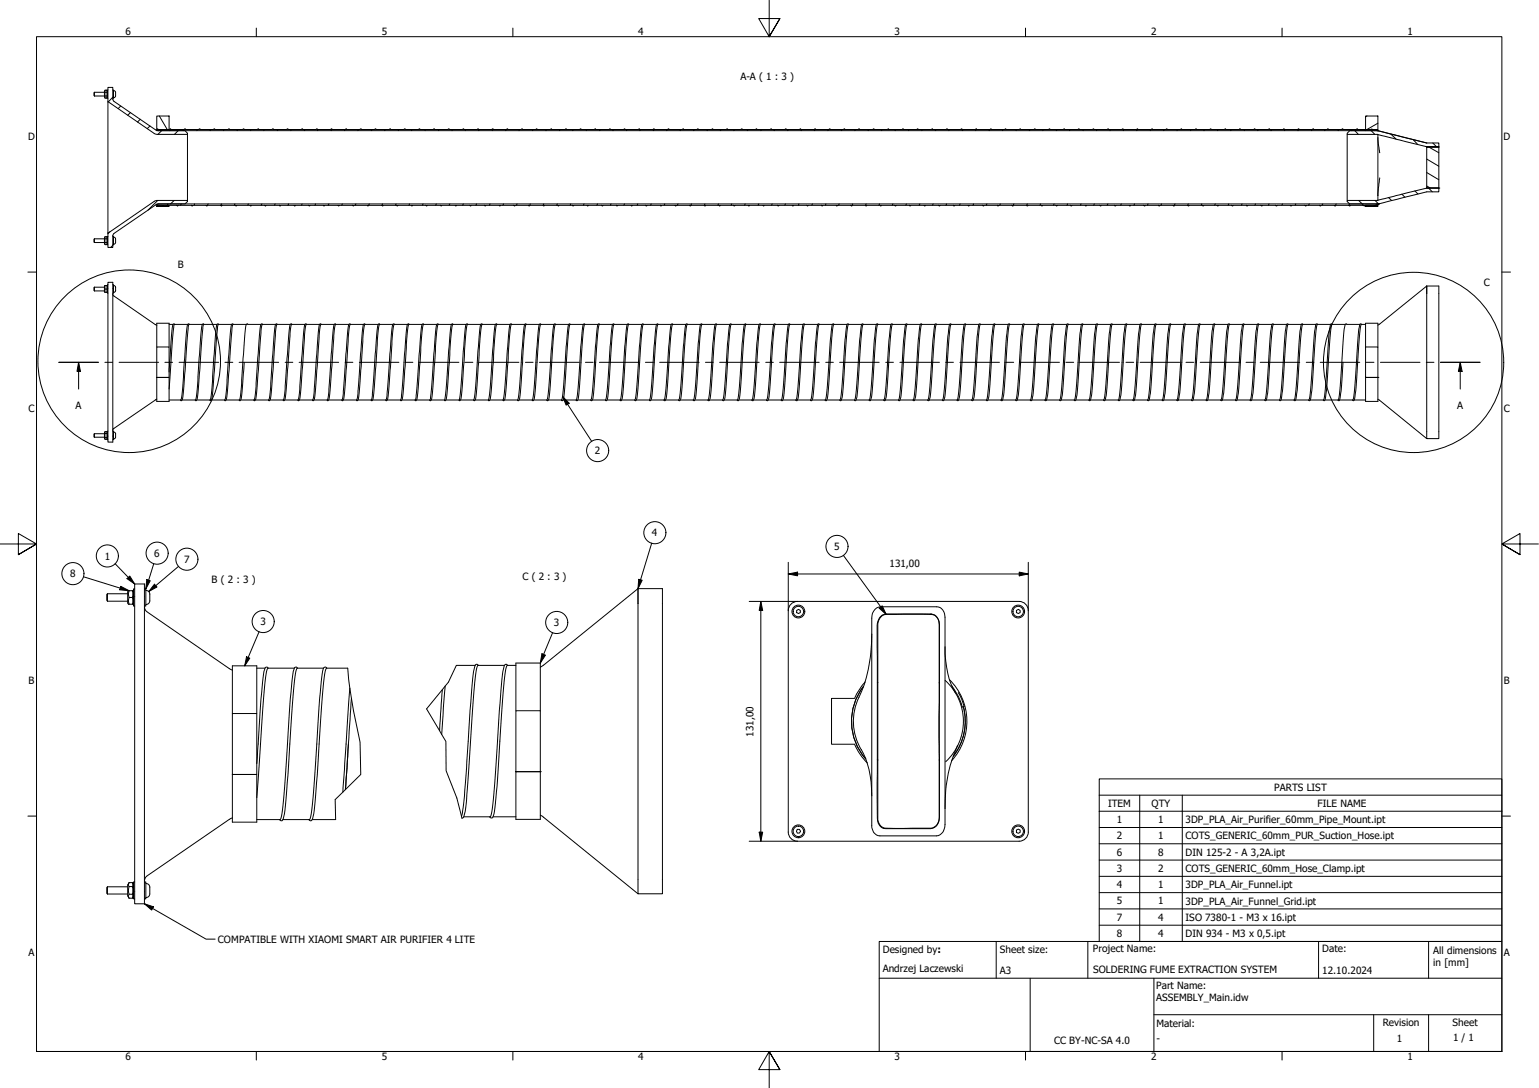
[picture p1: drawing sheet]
<svg xmlns="http://www.w3.org/2000/svg" width="420mm" height="297mm" viewBox="0 0 420 297" stroke-linecap="round" stroke-linejoin="round" font-family="sans-serif">
<!-- layer: Hatch (ISO) -->
<g fill="none" stroke="#000" stroke-width=".27">
<path d="M30.8 26.5l-1.2 1.3M33 28.9l-.7 .7M35.6 30.7l-.7 .8M38.3 32.6l-.8 .7M41 34.4l-.8 .7M43 35.2l-.2 .3M43.5 31.7l2.2 3.7M44.1 35.7l-1 1M46.6 35.3l-.2 .4M48.6 35.7l-1 1M50.2 35.4l-.2 .3M53.9 35.4l-.2 .3"/>
<path d="M57.5 35.4l-.2 .3M61.2 35.4l-.2 .3M64.9 35.4l-.2 .3M68.6 35.4l-.2 .3M72.2 35.4l-.2 .3M75.9 35.4l-.2 .3M79.6 35.4l-.2 .3M83.2 35.4l-.1 .3M86.9 35.4l-.2 .3M90.6 35.3l-.2 .4M94.2 35.4l-.2 .3M97.9 35.4l-.2 .3"/>
<path d="M101.5 35.4l-.2 .3M105.2 35.4l-.2 .3M108.9 35.4l-.2 .3M112.5 35.4l-.2 .3M116.2 35.4l-.2 .3M119.9 35.4l-.2 .3M123.6 35.4l-.2 .3M127.2 35.4l-.2 .3M130.9 35.4l-.2 .3M134.6 35.3l-.2 .4M138.2 35.4l-.2 .3M141.9 35.4l-.2 .3"/>
<path d="M145.5 35.4l-.1 .3M149.2 35.4l-.2 .3M152.9 35.4l-.2 .3M156.5 35.4l-.2 .3M160.2 35.4l-.2 .3M163.9 35.4l-.2 .3M167.5 35.4l-.2 .3M171.2 35.4l-.2 .3M174.9 35.4l-.2 .3M178.6 35.3l-.2 .4M182.2 35.4l-.2 .3M185.9 35.4l-.2 .3"/>
<path d="M189.5 35.4l-.1 .3M193.2 35.4l-.2 .3M196.8 35.4l-.1 .3M200.5 35.4l-.2 .3M204.2 35.4l-.2 .3M207.9 35.4l-.2 .3M211.5 35.4l-.2 .3M215.2 35.4l-.2 .3M218.9 35.4l-.2 .3M222.6 35.3l-.3 .4M226.2 35.4l-.2 .3M229.9 35.4l-.2 .3"/>
<path d="M233.6 35.4l-.2 .3M237.2 35.4l-.2 .3M240.9 35.4l-.2 .3M244.5 35.4l-.2 .3M248.2 35.4l-.2 .3M251.8 35.4l-.1 .3M255.5 35.4l-.2 .3M259.2 35.4l-.2 .3M262.9 35.4l-.2 .3M266.6 35.3l-.3 .4M270.2 35.4l-.2 .3M273.9 35.4l-.2 .3"/>
<path d="M277.6 35.4l-.2 .3M281.2 35.4l-.2 .3M284.9 35.4l-.2 .3M288.5 35.4l-.1 .3M292.2 35.4l-.2 .3M295.8 35.4l-.1 .3M299.5 35.4l-.2 .3M303.2 35.4l-.2 .3M306.8 35.4l-.2 .3M310.6 35.3l-.3 .4M314.2 35.4l-.2 .3M317.9 35.4l-.2 .3"/>
<path d="M321.5 35.4l-.2 .3M325.2 35.4l-.2 .3M328.9 35.4l-.2 .3M332.5 35.4l-.1 .3M336.2 35.4l-.2 .3M339.9 35.4l-.2 .3M343.5 35.4l-.2 .3M347.2 35.4l-.2 .3M350.8 35.4l-.2 .3M354.6 35.3l-.3 .4M358.2 35.4l-.2 .3M361.8 35.4l-.2 .3"/>
<path d="M365.5 35.4l-.2 .3M369.2 35.4l-.2 .3M369.9 35.7l.9 1M372.9 35.4l-.2 .3M373.2 31.7l-.4 .2M374.3 35.7l1 1M376.2 33.6l-3 1.8M379.7 36.6l1.4 1.4M385.8 38.1l1.3 1.4M391.2 39l1 1.1M42.9 56.1l.2 .3M43.1 54.7l-2.7 2.6"/>
<path d="M45.8 55.7l-.1 .4M47.6 54.7l-1.1 1M49.5 55.7l-.2 .4M53.1 55.7l-.1 .4M56.8 55.7l-.2 .4M60.5 55.7l-.2 .4M64.1 55.7l-.2 .4M67.8 55.7l-.2 .4M71.5 55.7l-.2 .4M75.1 55.7l-.2 .4M78.8 55.7l-.2 .4M82.5 55.7l-.2 .4"/>
<path d="M86.2 55.7l-.2 .4M89.8 55.7l-.2 .4M93.5 55.7l-.2 .4M97.2 55.7l-.2 .4M100.8 55.7l-.2 .4M104.5 55.7l-.2 .4M108.1 55.7l-.2 .4M111.8 55.7l-.2 .4M115.5 55.7l-.2 .4M119.1 55.7l-.2 .4M122.8 55.7l-.2 .4M126.5 55.7l-.2 .4"/>
<path d="M130.1 55.7l-.2 .4M133.8 55.7l-.2 .4M137.5 55.7l-.2 .4M141.2 55.7l-.2 .4M144.8 55.7l-.2 .4M148.5 55.7l-.2 .4M152.1 55.7l-.1 .4M155.8 55.7l-.2 .4M159.4 55.7l-.1 .4M163.1 55.7l-.2 .4M166.8 55.7l-.2 .4M170.5 55.7l-.2 .4"/>
<path d="M174.1 55.7l-.2 .4M177.8 55.7l-.2 .4M181.5 55.7l-.2 .4M185.1 55.7l-.2 .4M188.8 55.7l-.3 .4M192.5 55.7l-.2 .4M196.2 55.7l-.2 .4M199.8 55.7l-.2 .4M203.5 55.7l-.2 .4M207.1 55.7l-.2 .4M210.8 55.7l-.2 .4M214.4 55.7l-.2 .4"/>
<path d="M218.1 55.7l-.2 .4M221.8 55.7l-.2 .4M225.5 55.7l-.2 .4M229.1 55.7l-.2 .4M232.8 55.7l-.3 .5M236.5 55.7l-.2 .4M240.2 55.7l-.3 .4M243.8 55.7l-.2 .4M247.5 55.7l-.2 .4M251.1 55.7l-.1 .4M254.8 55.7l-.2 .4M258.4 55.7l-.1 .4"/>
<path d="M262.1 55.7l-.2 .4M265.8 55.7l-.2 .4M269.4 55.7l-.2 .4M273.1 55.7l-.2 .4M276.8 55.7l-.3 .5M280.5 55.7l-.2 .4M284.1 55.7l-.2 .4M287.8 55.7l-.2 .4M291.5 55.7l-.2 .4M295.1 55.7l-.1 .4M298.8 55.7l-.2 .4M302.5 55.7l-.2 .4"/>
<path d="M306.1 55.7l-.2 .4M309.8 55.7l-.2 .4M313.4 55.7l-.2 .4M317.1 55.7l-.2 .4M320.8 55.7l-.3 .5M324.4 55.7l-.2 .4M328.1 55.7l-.2 .4M331.8 55.7l-.2 .4M335.5 55.7l-.2 .4M339.1 55.7l-.2 .4M342.8 55.7l-.2 .4M346.5 55.7l-.2 .4"/>
<path d="M350.1 55.7l-.2 .4M353.8 55.7l-.2 .4M357.4 55.7l-.1 .4M361.1 55.7l-.2 .4M364.8 55.7l-.3 .5M368.4 55.7l-.2 .4M370.9 54.7l1 1M372.1 55.7l-.2 .4M375.4 54.7l1 1M375.5 56.1l-.6 .3M375.8 55.7l-.2 .4M379.1 54l.8 .7"/>
<path d="M382.7 53l.8 .8M386.3 52.1l.8 .8M389.5 50.8l.9 .5M389.5 47.1l3.3 2M389.5 43.4l3.3 2M390 51.4l1 1M390.1 40.2l2.7 1.5M30 63.3l-.5 .5M30.8 67l-.6 .5"/>
</g>
<!-- layer: Visible (ISO) -->
<g fill="none" stroke="#000" stroke-width=".27">
<path d="M25.8 25.2v1M25.8 26.2h2.7M25.8 25.2h2.7M28.7 24.6v2.2M28.7 24.6l-.2 .3v1.6l.2 .3M28.7 26.2h.4M28.7 25.2h.4M28.7 26.8h.4M28.7 24.6h.4M29.1 24.6v2.2M29.1 24.6l.2 .3M29.3 26.5l-.2 .3"/>
<path d="M29.5 23.9h1.3v3.2l.3 .6 11.5 7.8 7.9 .2 .7 .7v.3l-8.9-.1-12.8-8.9zM29.5 27.7v36M29.5 24.6v2.2M30.8 24.6h.2v2.2h-.2M31 24.8l.5 .2 .1 1.1M31.6 26.2l-.3 .4-.3 .1M42.8 31.7h3.4v3.7h-3.4zM46.5 35.2l.2 .2M50.5 35.2l.2 .2M51.2 36.7v18M54.5 35.2l.2 .2M58.5 35.2l.2 .2"/>
<path d="M62.5 35.2l.2 .2M66.5 35.2l.2 .2M70.5 35.2l.2 .2M70.7 35.4l-27.8-.2-.1 .5h333.4v-.3l-1.6-.2-24 .2M70.7 35.4h40M74.5 35.2l.2 .2M78.5 35.2l.2 .2M82.5 35.2l.2 .2M86.5 35.2l.2 .2M90.5 35.2l.2 .2M94.5 35.2l.2 .2M98.5 35.2l.2 .2"/>
<path d="M102.5 35.2l.2 .2M106.5 35.2l.2 .2M110.5 35.2l.2 .2M110.7 35.4h4M114.5 35.2l.2 .2M114.7 35.4h4M118.5 35.2l.2 .2M118.7 35.4h4M122.5 35.2l.2 .2M122.7 35.4h4M126.5 35.2l.2 .2M126.7 35.4h4"/>
<path d="M130.5 35.2l.2 .2M130.7 35.4h4M134.5 35.2l.2 .2M134.7 35.4h4M138.5 35.2l.2 .2M138.7 35.4h4M142.5 35.2l.2 .2M142.7 35.4h31.9M146.5 35.2l.2 .2M150.5 35.2l.2 .2M154.5 35.2l.2 .2M158.5 35.2l.2 .2"/>
<path d="M162.5 35.2l.2 .2M166.5 35.2l.2 .2M170.5 35.2l.2 .2M174.5 35.2l.2 .2M174.6 35.4h52M178.5 35.2l.2 .2M182.5 35.2l.2 .2M186.5 35.2l.2 .2M190.5 35.2l.2 .2M194.5 35.2l.2 .2M198.5 35.2l.2 .2M202.5 35.2l.2 .2"/>
<path d="M206.5 35.2l.2 .2M210.5 35.2l.2 .2M214.5 35.2l.2 .2M218.5 35.2l.2 .2M222.5 35.2l.2 .2M226.5 35.2l.2 .2M226.6 35.4h72M230.5 35.2l.2 .2M234.5 35.2l.2 .2M238.5 35.2l.2 .2M242.5 35.2l.2 .2M246.5 35.2l.2 .2"/>
<path d="M250.5 35.2l.2 .2M254.5 35.2l.2 .2M258.5 35.2l.2 .2M262.5 35.2l.2 .2M266.5 35.2l.2 .2M270.5 35.2l.2 .2M274.5 35.2l.2 .2M278.5 35.2l.2 .2M282.5 35.2l.2 .2M286.5 35.2l.2 .2M290.5 35.2l.2 .2M294.5 35.2l.2 .2"/>
<path d="M298.5 35.2l.2 .2M298.6 35.4h52M302.5 35.2l.2 .2M306.5 35.2l.2 .2M310.5 35.2l.2 .2M314.5 35.2l.2 .2M318.5 35.2l.2 .2M322.5 35.2l.2 .2M326.5 35.2l.2 .2M330.5 35.2l.2 .2M334.5 35.2l.2 .2M338.5 35.2l.2 .2"/>
<path d="M342.5 35.2l.2 .2M346.5 35.2l.2 .2M350.5 35.2l.2 .2M354.5 35.2l.2 .2M358.5 35.2l.2 .2M362.5 35.2l.2 .2M366.5 35.2l.2 .2M367.8 36.7v18M370.5 35.2l.2 .2M372.8 31.7h3.4v3.7h-3.4zM375.9 35.7l13.6 3.3M376.2 36.8l-8.4-.1v-.3l.7-.7h7.4l13.6 3.3"/>
<path d="M376.2 36.8l13.3 3.3M376.2 37.6l.5 4.1M376.2 35.7h.1M376.2 36.8v17.9M389.3 40l.2 .1M389.5 39h3.3v1.1h-3.3M42.8 56.1h3.4v.3h-3.4zM48.3 56.1l.2 .1M52.3 56.1l.2 .1M56.3 56.1l.2 .1M60.3 56.1l.2 .1M64.3 56.1l.2 .1"/>
<path d="M64.3 56.1h52M68.3 56.1l.2 .1M72.3 56.1l.2 .1M76.3 56.1l.2 .1M80.3 56.1l.2 .1M84.3 56.1l.2 .1M88.3 56.1l.2 .1M92.3 56.1l.2 .1M96.3 56.1l.2 .1M100.3 56.1l.2 .1M104.3 56.1l.2 .1M108.3 56.1l.2 .1"/>
<path d="M112.3 56.1l.2 .1M116.3 56.1l.2 .1M116.3 56.1h52M120.3 56.1l.2 .1M124.3 56.1l.2 .1M128.3 56.1l.2 .1M132.3 56.1l.2 .1M136.3 56.1l.2 .1M140.3 56.1l.2 .1M144.3 56.1l.2 .1M148.3 56.1l.2 .1M152.3 56.1l.2 .1"/>
<path d="M156.3 56.1l.2 .1M160.3 56.1l.2 .1M164.3 56.1l.2 .1M168.3 56.1l.2 .1M168.3 56.1h72M172.3 56.1l.2 .1M176.3 56.1l.2 .1M180.3 56.1l.2 .1M184.3 56.1l.2 .1M188.3 56.1l.2 .1M192.3 56.1l.2 .1M196.3 56.1l.2 .1"/>
<path d="M200.3 56.1l.2 .1M204.3 56.1l.2 .1M208.3 56.1l.2 .1M212.3 56.1l.2 .1M216.3 56.1l.2 .1M220.3 56.1l.2 .1M224.3 56.1l.2 .1M228.3 56.1l.2 .1M232.3 56.1l.2 .1M236.3 56.1l.2 .1M240.3 56.1l.2 .1M240.3 56.1h36"/>
<path d="M244.3 56.1l.2 .1M248.3 56.1l.2 .1M252.3 56.1l.2 .1M256.3 56.1l.2 .1M260.3 56.1l.2 .1M264.3 56.1l.2 .1M268.3 56.1l.2 .1M272.3 56.1l.2 .1M276.3 56.1h4M276.3 56.1l.2 .1M280.3 56.1h4M280.3 56.1l.2 .1"/>
<path d="M284.3 56.1h4M284.3 56.1l.2 .1M288.3 56.1h4M288.3 56.1l.2 .1M292.3 56.1h4M292.3 56.1l.2 .1M296.3 56.1h4M296.3 56.1l.2 .1M300.3 56.1h4M300.3 56.1l.2 .1M304.3 56.1h4M304.3 56.1l.2 .1"/>
<path d="M308.3 56.1h16M308.3 56.1l.2 .1M312.2 56.1l.3 .1M316.2 56.1l.3 .1M320.2 56.1l.3 .1M324.2 56.1l.3 .1M328.2 56.1l.3 .1M332.2 56.1l.3 .1M336.2 56.1l.3 .1M340.2 56.1l.3 .1M344.2 56.1l.3 .1M348.2 56.1l.3 .1"/>
<path d="M352.2 56.1l.3 .1M356.2 56.1l.3 .1M360.2 56.1l.3 .1M364.2 56.1l.3 .1M368.2 56.1l.3 .1M372.2 56.1l.3 .1M372.8 56.1h3.4v.3h-3.4zM376.2 55.7h-333.4v.4l1.6 .1 19.9-.1M376.2 55.7v.4l-3.6 .1-48.3-.1M376.2 55.7h.1M376.5 55.6l-.2 .3-.1-.2M376.7 48.6l-.5 4.8"/>
<path d="M389.5 51.4h3.3v1h-3.3l-13.1 3.3h-7.9l-.7-.7v-.3h8.4M389.5 51.4l-13.3 3.3M389.5 40.1h3.3M389.5 40.1h.1M389.5 51.4h.1M389.5 40.2h3.3v11.1h-3.3zM389.5 40.1v.1M389.5 51.3v.1M389.5 51.4h3.3M392.8 51.4h.1M392.8 40.1v.1M25.8 78.4v1"/>
<path d="M25.8 65.2v1M25.8 79.4h2.7M25.8 78.4h2.7M25.8 66.2h2.7M25.8 65.2h2.7M28.7 78v1.8M28.7 64.6v2.2M28.7 64.6l-.2 .3v1.6l.2 .3M28.7 78.9h.4M28.7 66.2h.4M28.7 65.2h.4M28.7 66.8h.4"/>
<path d="M28.7 64.6h.4M29.1 78v1.8M29.1 64.6v2.2M29.1 64.6l.2 .3M29.3 78.2l-.1-.2h-.6l-.1 .2v1.4l.1 .2h.6l.1-.2M29.3 66.5l-.2 .3M29.5 77.1h1.3v43.6h-1.3zM29.5 77.7v2.4M29.5 63.7l12.8-8.9 8.9-.1v.3l-.7 .7h-7.2l-.7 .2-11.5 7.8-.3 .6v3.2h-1.3zM29.5 64.6v2.3M30.8 77.7h.2v2.4h-.2M30.8 64.6h.2v2.3h-.2"/>
<path d="M31 78l.5 .2 .1 1.2M31 64.8l.5 .2 .1 1.2M31 79.9h.1M31.6 79.3l-.5 .5M31.6 66.2l-.3 .4-.3 .1M389.5 78.1h3.3v41.6h-3.3zM389.5 78.1l-13.3 10.7M30.8 80.3l.3 .5M31.1 80.8l11.3 7.8M42.4 88.6l.4 .2M42.8 94.7h3.4v8.3h-3.4zM42.8 94.7v-6.4h3.4v6.4"/>
<path d="M46.2 88.6h1M47.7 88.6l-.3-.2a24.4 24.4 0 0 0-.9 7.3l-.3 5.9M51.2 88.6h-3.6l-.1 .2-1.3 17.4M51.7 88.6l-.3-.2a24.4 24.4 0 0 0-.9 7.3l-.6 9.8-.4 3.5-.1 .2h-3.2M55.2 88.6h-3.6l-.8 8.3a94.5 94.5 0 0 1-1.1 12.4l-.3 .1-.1-.2M55.7 88.6l-.3-.2a24.4 24.4 0 0 0-.9 7.3l-.1 2.1a61.4 61.4 0 0 1-1.1 11.4h-3.6M59.2 88.6h-3.6l-.8 8.3a94.5 94.5 0 0 1-1.1 12.4l-.3 .1-.1-.2M59.7 88.6l-.3-.2a24.4 24.4 0 0 0-.9 7.3l-.1 2.1a61.4 61.4 0 0 1-1.1 11.4h-3.6M63.2 88.6h-3.6l-.8 8.3a94.5 94.5 0 0 1-1.1 12.4l-.3 .1-.1-.2M63.7 88.6l-.3-.2a24.4 24.4 0 0 0-.9 7.3l-.1 2.1a61.4 61.4 0 0 1-1.1 11.4h-3.6M66.7 98.9l-.8 9.5-.3 1-.3-.2M67.2 88.6h-3.6l-.3 1.2-.5 7.1a94.5 94.5 0 0 1-1.1 12.4l-.3 .1-.1-.2"/>
<path d="M67.6 88.6h3.6M67.7 88.6l-.3-.2a24.4 24.4 0 0 0-.9 7.3l-.1 2.1a61.4 61.4 0 0 1-1.1 11.4h-3.6M71.7 88.6l-.3-.2a24.4 24.4 0 0 0-.9 7.3l-.1 2.1a61.4 61.4 0 0 1-1.1 11.4h-3.6M75.2 88.6h-3.6l-.4 1.7-.4 6.6a94.5 94.5 0 0 1-1.1 12.4l-.3 .1-.1-.2M75.7 88.6l-.3-.2a24.4 24.4 0 0 0-.9 7.3l-.1 2.1a61.4 61.4 0 0 1-1.1 11.4h-3.6M79.2 88.6h-3.6l-.4 2.3-.4 6a94.5 94.5 0 0 1-1.1 12.4l-.3 .1-.1-.2M79.7 88.6l-.3-.2a24.4 24.4 0 0 0-.9 7.3l-.6 10.5-.5 3h-3.7M83.2 88.6h-3.6l-.4 2.3-.4 6a94.5 94.5 0 0 1-1.1 12.4l-.3 .1-.1-.2M83.7 88.6l-.3-.2a24.4 24.4 0 0 0-.9 7.3l-.6 10.5-.5 3h-3.7M87.2 88.6h-3.6l-.4 2.3-.4 6a94.5 94.5 0 0 1-1.1 12.4l-.3 .1-.1-.2M87.7 88.6l-.3-.2a24.4 24.4 0 0 0-.8 7.3l-.8 11.2-.4 2.3h-3.7M91.2 88.6h-3.6l-.4 2.3-.4 6a94.5 94.5 0 0 1-1.1 12.4l-.3 .1-.1-.2"/>
<path d="M91.6 88.6l-.4 2.3-.4 6a94.5 94.5 0 0 1-1.1 12.4l-.3 .1-.1-.2M91.6 88.6h3.6M91.7 88.6l-.3-.2a24.4 24.4 0 0 0-.8 7.3l-.8 11.2-.4 2.3h-3.7M95.7 88.6l-.3-.2a24.4 24.4 0 0 0-.8 7.3l-.9 11.8-.3 1.7h-3.7M99.3 88.6h-3.7a72 72 0 0 0-1 11.4l-.7 8.4-.3 1-.3-.2M99.7 88.6l-.3-.2a24.4 24.4 0 0 0-.8 7.3l-.9 11.8-.3 1.7h-3.7M103.3 88.6h-3.7a72 72 0 0 0-1 11.4l-.7 8.4-.3 1-.3-.2M103.7 88.6l-.3-.2a24.4 24.4 0 0 0-.8 7.3l-.9 12.3-.3 1.2h-3.7M107.3 88.6h-3.7a72 72 0 0 0-1 11.4l-.7 8.4-.3 1-.3-.2M107.7 88.6l-.3-.2a24.4 24.4 0 0 0-.8 7.3l-.9 12.3-.4 1.2M111.3 88.6h-3.7a72 72 0 0 0-1 11.4l-.7 8.4-.3 1-.3-.2M111.7 88.6l-.3-.2a24.4 24.4 0 0 0-.8 7.3l-1.2 13.5h-3.7"/>
<path d="M115.3 88.6h-3.7a72 72 0 0 0-1 11.4l-.7 8.4-.3 1-.3-.2M115.7 88.6l-.3-.2a24.4 24.4 0 0 0-.8 7.3l-1.2 13.5h-3.7M119.3 88.6h-3.7a49.9 49.9 0 0 0-.9 10.3l-.8 9.5-.3 1-.3-.2M119.7 88.6l-.3-.2a24.4 24.4 0 0 0-.8 7.3l-1.2 13.5h-3.7M123.3 88.6h-3.7a49.9 49.9 0 0 0-.9 10.3l-.8 9.5-.3 1-.3-.2M123.7 88.6l-.3-.2a14.4 14.4 0 0 0-.7 5.2l-1.2 15.4-.1 .2h-3.7M127.3 88.6h-3.7a49.9 49.9 0 0 0-.9 10.3l-.8 9.5-.3 1-.3-.2M127.7 88.6l-.3-.2a14.4 14.4 0 0 0-.7 5.2l-1.2 15.4-.1 .2h-3.7M131.3 88.6h-3.7a49.9 49.9 0 0 0-.9 10.3l-.8 9.5-.3 1-.3-.2M131.7 88.6l-.3-.2a14.4 14.4 0 0 0-.7 5.2l-.8 11.9-.5 3.7h-3.7M135.3 88.6h-3.7a49.9 49.9 0 0 0-.9 10.3l-.8 9.5-.3 1-.3-.2M135.7 88.6l-.3-.2a14.4 14.4 0 0 0-.7 5.2l-.8 11.9-.5 3.7h-3.7"/>
<path d="M139.3 88.6h-3.7a49.9 49.9 0 0 0-.9 10.3l-.8 9.5-.3 1-.3-.2M139.7 88.6l-.3-.2a14.4 14.4 0 0 0-.7 5.2l-.8 11.9-.5 3.7h-3.7M143.3 88.6h-3.7a49.9 49.9 0 0 0-.9 10.3l-.8 9.5-.3 1-.3-.2M143.6 88.6a59.2 59.2 0 0 0-1 11.4l-.7 8.4-.3 1-.3-.2M143.6 88.6h3.7M143.7 88.6l-.3-.2a14.4 14.4 0 0 0-.7 5.2l-.8 11.9-.5 3.5v.2h-3.7M147.7 88.6l-.3-.2a14.4 14.4 0 0 0-.7 5.2l-.8 11.9-.5 3.5v.2h-3.7M151.3 88.6h-3.7a104.9 104.9 0 0 0-1.3 15.5l-.4 4.7-.3 .6-.3-.2M151.7 88.6l-.3-.2a14.4 14.4 0 0 0-.7 5.2l-.4 5.3a52.2 52.2 0 0 1-1 10.3M155.3 88.6h-3.7a104.9 104.9 0 0 0-1.3 15.5l-.4 4.7-.3 .6-.3-.2M155.7 88.6l-.3-.2a14.4 14.4 0 0 0-.7 5.2l-.4 5.3a52.2 52.2 0 0 1-1 10.3M159.3 88.6h-3.7a104.9 104.9 0 0 0-1.3 15.5l-.4 4.7-.3 .6-.3-.2"/>
<path d="M159.7 88.6l-.3-.2a14.4 14.4 0 0 0-.7 5.2l-.4 5.3a52.2 52.2 0 0 1-1 10.3M163.3 88.6h-3.7a104.9 104.9 0 0 0-1.3 15.5l-.4 4.7-.3 .6-.3-.2M163.7 88.6l-.3-.2a14.4 14.4 0 0 0-.7 5.2l-.4 5.3a52.2 52.2 0 0 1-1 10.3M167.3 88.6h-3.7a104.9 104.9 0 0 0-1.3 15.5l-.4 4.7-.3 .6-.3-.2M167.7 88.6l-.3-.2a14.4 14.4 0 0 0-.7 5.2l-.4 5.3a52.2 52.2 0 0 1-1 10.3M171.3 88.6h-3.7a104.9 104.9 0 0 0-1.3 15.5l-.4 4.7-.3 .6-.3-.2M171.7 88.6l-.3-.2a14.4 14.4 0 0 0-.7 5.2l-.4 5.3a52.2 52.2 0 0 1-1 10.3M175.3 88.6h-3.7a104.9 104.9 0 0 0-1.3 15.5l-.4 4.7-.3 .6-.3-.2M175.7 88.6l-.3-.2a14.4 14.4 0 0 0-.7 5.2l-.4 5.3a52.2 52.2 0 0 1-1 10.3M179.3 88.6h-3.7a104.9 104.9 0 0 0-1.3 15.5l-.4 4.7-.3 .6-.3-.2M179.7 88.6l-.3-.2a14.4 14.4 0 0 0-.7 5.2l-.4 5.3a52.2 52.2 0 0 1-1 10.3M183.3 88.6h-3.7a104.9 104.9 0 0 0-1.3 15.5l-.4 4.7-.3 .6-.3-.2"/>
<path d="M183.7 88.6l-.3-.2a14.4 14.4 0 0 0-.7 5.2l-.4 5.3a52.2 52.2 0 0 1-1 10.3h-3.6M187.3 88.6h-3.7a104.9 104.9 0 0 0-1.3 15.5l-.4 4.7-.3 .6-.4-.2M187.7 88.6l-.3-.2a14.4 14.4 0 0 0-.7 5.2l-.4 5.3a52.2 52.2 0 0 1-1 10.3h-3.6M191.3 88.6h-3.7a104.9 104.9 0 0 0-1.3 15.5l-.4 4.7-.3 .6-.4-.2M191.7 88.6l-.3-.2a15.9 15.9 0 0 0-.8 5.2l-.3 5.3a52.2 52.2 0 0 1-1 10.3M195.3 88.6h-3.7a104.9 104.9 0 0 0-1.3 15.5l-.4 4.7-.3 .6-.4-.2M195.7 88.6l-.3-.2a15.9 15.9 0 0 0-.8 5.2l-.3 5.3a52.2 52.2 0 0 1-1 10.3h-3.6M199.3 88.6h-3.7a104.9 104.9 0 0 0-1.3 15.5l-.4 4.7-.3 .6-.4-.2M199.7 88.6l-.3-.2a15.9 15.9 0 0 0-.8 5.2l-.3 5.3a52.2 52.2 0 0 1-1 10.3h-3.6M203.3 88.6h-3.7a104.9 104.9 0 0 0-1.3 15.5l-.4 4.7-.3 .6-.4-.2M203.7 88.6l-.3-.2a15.9 15.9 0 0 0-.8 5.2l-.3 5.3a52.2 52.2 0 0 1-1 10.3h-3.6M207.3 88.6h-3.7a104.9 104.9 0 0 0-1.3 15.5l-.4 4.7-.3 .6-.4-.2"/>
<path d="M207.7 88.6l-.3-.2a15.9 15.9 0 0 0-.8 5.2l-.3 5.3a52.2 52.2 0 0 1-1 10.3h-3.6M211.3 88.6h-3.7a104.9 104.9 0 0 0-1.3 15.5l-.4 4.7-.3 .6-.4-.2M211.7 88.6l-.3-.2a15.9 15.9 0 0 0-.8 5.2l-.3 5.3a52.2 52.2 0 0 1-1 10.3h-3.6M215.3 88.6h-3.7a104.9 104.9 0 0 0-1.3 15.5l-.4 4.7-.3 .6-.4-.2M215.6 88.6a104.9 104.9 0 0 0-1.3 15.5l-.4 4.7-.3 .6-.4-.2M215.6 88.6h3.7M215.7 88.6l-.3-.2a15.9 15.9 0 0 0-.8 5.2l-.3 5.3a52.2 52.2 0 0 1-1 10.3h-3.6M219.7 88.6l-.3-.2a15.9 15.9 0 0 0-.8 5.2l-.3 5.3a52.2 52.2 0 0 1-1 10.3h-3.6M223.3 88.6h-3.7a104.9 104.9 0 0 0-1.3 15.5l-.4 4.7-.3 .6-.4-.2M223.7 88.6l-.3-.2a15.9 15.9 0 0 0-.8 5.2l-.3 5.3a52.2 52.2 0 0 1-1 10.3h-3.6M227.3 88.6h-3.7a104.9 104.9 0 0 0-1.3 15.5l-.4 4.7-.3 .6-.4-.2M227.7 88.6l-.3-.2a29.5 29.5 0 0 0-1 8.3l-.1 2.2a52.2 52.2 0 0 1-1 10.3h-3.6"/>
<path d="M231.3 88.6h-3.7a104.9 104.9 0 0 0-1.3 15.5l-.4 4.7-.3 .6-.4-.2M231.7 88.6l-.3-.2a29.5 29.5 0 0 0-1 8.3l-.1 2.2a52.2 52.2 0 0 1-1 10.3h-3.6M235.3 88.6h-3.7a104.9 104.9 0 0 0-1.3 15.5l-.4 4.3-.3 1-.4-.2M235.7 88.6l-.3-.2a29.5 29.5 0 0 0-1 8.3l-.1 2.2a52.2 52.2 0 0 1-1 10.3h-3.6M239.3 88.6h-3.7a104.9 104.9 0 0 0-1.3 15.5l-.4 4.3-.3 1-.4-.2M239.7 88.6l-.3-.2a29.5 29.5 0 0 0-1 8.3l-.1 2.2a52.2 52.2 0 0 1-1 10.3h-3.6M243.3 88.6h-3.7a104.9 104.9 0 0 0-1.3 15.5l-.4 4.3-.3 1-.4-.2M243.7 88.6l-.3-.2a29.5 29.5 0 0 0-1 8.3l-.1 2.2a52.2 52.2 0 0 1-1 10.3M247.3 88.6h-3.7a104.9 104.9 0 0 0-1.3 15.5l-.4 4.3-.3 1-.4-.2M247.7 88.6l-.3-.2a29.5 29.5 0 0 0-1 8.3l-.1 2.2a52.2 52.2 0 0 1-1 10.3h-3.6M251.3 88.6h-3.7a104.9 104.9 0 0 0-1.3 15.5l-.4 4.3-.3 1-.4-.2M251.7 88.6l-.3-.2a29.5 29.5 0 0 0-1 8.3l-.1 2.2a52.2 52.2 0 0 1-1 10.3h-3.6"/>
<path d="M255.3 88.6h-3.6a104.9 104.9 0 0 0-1.4 15.5l-.4 4.3-.3 1-.4-.2M255.7 88.6l-.3-.2a29.5 29.5 0 0 0-1 8.3l-.1 2.2a52.2 52.2 0 0 1-1 10.3h-3.6M259.3 88.6h-3.6a104.9 104.9 0 0 0-1.4 15.5l-.1 1.8a6.4 6.4 0 0 1-.6 3.5l-.4-.2M259.7 88.6l-.2-.2-.2 .1a170.7 170.7 0 0 0-1.4 17l-.5 3.7h-3.7M263.3 88.6h-3.6a104.9 104.9 0 0 0-1.4 15.5l-.1 1.8a6.4 6.4 0 0 1-.6 3.5l-.4-.2M263.7 88.6l-.2-.2-.2 .1a170.7 170.7 0 0 0-1.4 17l-.5 3.7h-3.7M267.3 88.6h-3.6a104.9 104.9 0 0 0-1.4 15.5l-.1 1.8a6.4 6.4 0 0 1-.6 3.5l-.4-.2M267.7 88.6a104.9 104.9 0 0 0-1.4 15.5l-.1 1.8a6.4 6.4 0 0 1-.6 3.5l-.4-.2M267.7 88.6h3.6M267.7 88.6l-.2-.2-.2 .1a170.7 170.7 0 0 0-1.4 17l-.5 3.7h-3.7M271.7 88.6l-.2-.2-.2 .1a170.7 170.7 0 0 0-1.4 17l-.5 3.7h-3.7M275.3 88.6h-3.6a104.9 104.9 0 0 0-1.4 15.5l-.1 1.8a6.4 6.4 0 0 1-.6 3.5l-.4-.2"/>
<path d="M275.7 88.6l-.2-.2-.2 .1a170.7 170.7 0 0 0-1.4 17l-.5 3.7h-3.7M279.3 88.6h-3.6a104.9 104.9 0 0 0-1.4 15.5l-.2 2.6a3.3 3.3 0 0 1-.7 2.7l-.2-.2M279.7 88.6l-.2-.2-.2 .1a170.7 170.7 0 0 0-1.4 17l-.5 3.7h-3.7M283.3 88.6h-3.6a104.9 104.9 0 0 0-1.4 15.5l-.2 2.6a3.3 3.3 0 0 1-.7 2.7l-.2-.2M283.7 88.6l-.2-.2-.2 .1a170.7 170.7 0 0 0-1.4 17l-.5 3.7h-3.7M287.3 88.6h-3.6a104.9 104.9 0 0 0-1.4 15.5l-.2 2.6a3.3 3.3 0 0 1-.7 2.7l-.2-.2M287.7 88.6l-.2-.2-.2 .1a170.7 170.7 0 0 0-1.4 17l-.5 3.7h-3.7M291.3 88.6h-3.6a104.9 104.9 0 0 0-1.4 15.5l-.2 2.6a3.3 3.3 0 0 1-.7 2.7l-.2-.2M291.7 88.6l-.2-.2-.2 .1a170.7 170.7 0 0 0-1.4 17l-.5 3.7h-3.7M295.3 88.6h-3.6a104.9 104.9 0 0 0-1.4 15.5l-.2 2.6a3.3 3.3 0 0 1-.7 2.7l-.2-.2M295.7 88.6l-.2-.2-.2 .1a170.7 170.7 0 0 0-1.4 17l-.5 3.7h-3.7M299.3 88.6h-3.6a104.9 104.9 0 0 0-1.4 15.5l-.2 2.6a3.3 3.3 0 0 1-.7 2.7l-.2-.2"/>
<path d="M299.7 88.6l-.2-.2-.2 .1a170.7 170.7 0 0 0-1.4 17l-.5 3.7h-3.7M303.3 88.6h-3.6a104.9 104.9 0 0 0-1.4 15.5l-.2 2.6a3.3 3.3 0 0 1-.7 2.7l-.2-.2M303.7 88.6l-.2-.2-.2 .1a170.7 170.7 0 0 0-1.4 17l-.5 3.7h-3.7M307.3 88.6h-3.6a104.9 104.9 0 0 0-1.4 15.5l-.2 2.6a3.3 3.3 0 0 1-.7 2.7l-.2-.2M307.7 88.6l-.2-.2-.2 .1a170.7 170.7 0 0 0-1.4 17l-.5 3.7h-3.7M311.3 88.6h-3.6a104.9 104.9 0 0 0-1.4 15.5l-.2 2.6a3.3 3.3 0 0 1-.7 2.7l-.2-.2M311.7 88.6l-.2-.2-.2 .1a170.7 170.7 0 0 0-1.4 17l-.5 3.7h-3.7M315.3 88.6h-3.6a104.9 104.9 0 0 0-1.4 15.5l-.2 2.6a3.3 3.3 0 0 1-.7 2.7l-.2-.2M315.7 88.6l-.2-.2-.2 .1a170.7 170.7 0 0 0-1.4 17l-.6 3.7M319.3 88.6h-3.6a104.9 104.9 0 0 0-1.4 15.5l-.5 4.7-.2 .6-.4-.2M319.7 88.6a104.9 104.9 0 0 0-1.4 15.5l-.5 4.7-.2 .6-.4-.2M319.7 88.6h3.6"/>
<path d="M319.7 88.6l-.2-.2-.2 .1a170.7 170.7 0 0 0-1.4 17l-.5 3.7h-3.7M323.7 88.6l-.2-.2-.2 .1a170.7 170.7 0 0 0-1.4 17l-.5 3.7h-3.7M327.3 88.6h-3.6a104.9 104.9 0 0 0-1.4 15.5l-.5 4.7-.2 .6-.4-.2M327.7 88.6l-.2-.2-.2 .1a170.7 170.7 0 0 0-1.4 17l-.5 3.7h-3.7M331.3 88.6h-3.6a104.9 104.9 0 0 0-1.4 15.5l-.5 4.7-.2 .6-.4-.2M331.7 88.6l-.2-.2-.2 .1a159.1 159.1 0 0 0-1.4 16.1l-.5 4.6h-3.7M335.3 88.6h-3.6a104.9 104.9 0 0 0-1.4 15.5l-.5 4.7-.2 .6-.4-.2M335.7 88.6l-.2-.2-.2 .1a159.1 159.1 0 0 0-1.4 16.1l-.5 4.6h-3.7M339.3 88.6h-3.6a104.9 104.9 0 0 0-1.4 15.5l-.5 4.7-.2 .6-.4-.2M339.7 88.6l-.2-.2-.2 .1a159.1 159.1 0 0 0-1.4 16.1l-.5 4.6h-3.7M343.3 88.6h-3.6a104.9 104.9 0 0 0-1.4 15.5l-.5 4.7-.2 .6-.4-.2M343.7 88.6l-.2-.2-.2 .1a159.1 159.1 0 0 0-1.4 16.1l-.5 4.6h-3.7"/>
<path d="M347.3 88.6h-3.6a104.9 104.9 0 0 0-1.4 15.5l-.5 4.7-.2 .6-.4-.2M347.7 88.6l-.2-.2-.2 .1a159.1 159.1 0 0 0-1.4 16.1l-.5 4.6h-3.7M351.3 88.6h-3.6a104.9 104.9 0 0 0-1.4 15.5l-.5 4.7-.2 .6-.4-.2M351.7 88.6l-.2-.2-.2 .1a159.1 159.1 0 0 0-1.4 16.1l-.5 4.6h-3.7M355.3 88.6h-3.6a104.9 104.9 0 0 0-1.4 15.5l-.5 4.7-.2 .6-.4-.2M355.7 88.6l-.2-.2-.2 .1a159.1 159.1 0 0 0-1.4 16.1l-.5 4.6h-3.7M359.3 88.6h-3.6a104.9 104.9 0 0 0-1.4 15.5l-.5 4.7-.2 .6-.3-.2M359.7 88.6l-.2-.2-.2 .1a159.1 159.1 0 0 0-1.4 16.1l-.5 4.6h-3.7M363.3 88.6h-3.6a104.9 104.9 0 0 0-1.4 15.5l-.5 4.7-.2 .6-.3-.2M363.7 88.6l-.2-.2a3.3 3.3 0 0 0-.7 2.7l-.5 7.8a52.2 52.2 0 0 1-1 10.3h-3.6M366.6 98.9l-.5 7.8-.4 2.6-.3 .1-.1-.2M367.3 88.6h-3.6a104.9 104.9 0 0 0-1.4 15.5l-.5 4.7-.2 .6-.3-.2"/>
<path d="M367.7 88.6h3.6M367.7 88.6l-.2-.2a3.3 3.3 0 0 0-.7 2.7l-.5 7.8a52.2 52.2 0 0 1-1 10.3M371.7 88.6a104.9 104.9 0 0 0-1.4 15.5l-.5 4.7-.2 .6-.3-.2M371.7 88.6h1.1M371.7 88.6l-.2-.2a3.3 3.3 0 0 0-.7 2.7l-.5 7.8a52.2 52.2 0 0 1-1 10.3h-3.6M372.8 94.7h3.4v8.3h-3.4zM372.8 94.7v-6.4h3.4v6.4M25.8 118.4v1M25.8 119.4h2.7M25.8 118.4h2.7M28.7 117.8v2.1M28.7 117.8l-.2 .4v1.4l.2 .3"/>
<path d="M28.7 119.9h.4M28.7 119.4h.4M28.7 118.3h.4M28.7 117.8h.4M29.1 117.8v2.1M29.1 117.8l.2 .4M29.3 119.6l-.2 .3M29.5 117.7v2.4M30.8 117.7h.2v2.4h-.2M31 118l.5 .2 .1 1.2M31 119.9h.1M31.1 116.9l-.3 .6"/>
<path d="M31.6 119.3l-.5 .5M42.8 103h3.4v6.6h-3.4zM42.8 109l-11.7 8M101.7 109.2h3.6M145.7 109.2h3.6M149.7 109.2h3.6M153.7 109.2h3.6M157.7 109.2h3.6M161.7 109.2h3.6M165.7 109.2h3.6M169.7 109.2h3.6M173.7 109.2h3.6"/>
<path d="M185.7 109.2h3.6M237.7 109.2h3.6M309.7 109.2h3.6M361.7 109.2h3.6M369.7 109.2h3.1M372.8 103h3.4v6.6h-3.4zM372.8 103h.1M376.2 103h.1M376.2 109l13.3 10.7M36.8 159.4h2.6v87.3h-2.6zM29.3 162.1l-.2 .2v1.6l.2 .2M29.3 162.1v2"/>
<path d="M29.3 164.1h5.6M29.3 162.1h5.6M35.2 161.3l-.1 .9 .1 2.8M35.2 163.1h.9M36.1 161.3v3.7M36.4 161.6l-.1-.3h-1.2l-.2 .3v3l.2 .4h1.2l.1-.4M36.8 160.8h-.4v4.7h.4M39.4 160.8h.4v4.7h-.4M39.5 165.9l.1 .6 .5 .5M39.8 161.2h.1a.98 .98 0 0 1 1 1v1.9M40.1 167l22.5 15.5M40.9 164a.99 .99 0 0 1-1.1 1"/>
<path d="M174.2 160.7h6.6v83.3h-6.6zM174.2 160.7l-26.7 21.5M215.2 166.7v60.5M217.5 166.7l.5-.3 .5 .3v.5l-.5 .3-.5-.3zM238 173.1a41.4 41.4 0 0 1-4 18.4 15 15 0 0 0 1.1 13.2M238.9 166.4l.4-.4 1-.3h15.4a2.62 2.62 0 0 1 2.3 2.8v56.6a2.82 2.82 0 0 1-2.3 3.1h-15.5a2.52 2.52 0 0 1-2.2-2.9v-56.5a3.1 3.1 0 0 1 .9-2.4zM240.4 168.3l.5-.4 1-.3h12.3a2.67 2.67 0 0 1 2.3 2.9v52.6a2.85 2.85 0 0 1-2.4 3.1h-12.3a2.55 2.55 0 0 1-2.3-2.9v-52.5l.3-1.6zM240.9 168l1-.2h12.4a2.54 2.54 0 0 1 2.1 2.7v52.6a2.76 2.76 0 0 1-2.3 3h-12.3a2.54 2.54 0 0 1-2.2-2.8v-53l.4-1.1zM258 176.6a24.3 24.3 0 0 0 2.9 12.6M277.5 166.7l.5-.3 .5 .3v.5l-.5 .3-.5-.3zM278.2 164.2a2.51 2.51 0 0 1 2.5 2.5M278.3 164.2h-60.6a2.51 2.51 0 0 0-2.5 2.5"/>
<path d="M280.7 166.7v60.5M62.6 182.5l.8 .5M63.4 194.8h6.7v16.6h-6.7zM63.4 194.8v-13h6.7v13M70.1 182.4h2.2M73.2 182.4l-.3-.3-.5 .2a72.4 72.4 0 0 0-1.5 14.3l-.8 11.9M80.3 182.4h-7.1a15.7 15.7 0 0 0-1.1 6.1l-2 29.2M81.2 182.4l-.3-.3-.5 .2a72.4 72.4 0 0 0-1.5 14.3 295.8 295.8 0 0 1-2.2 26.8l-.2 .4h-6.4M88.3 182.4h-7.1a15.7 15.7 0 0 0-1.1 6.1l-.5 6.7a356.2 356.2 0 0 1-2.1 27.7l-.5 1.2-.7-.3M89.2 182.4l-.3-.3-.5 .2a72.4 72.4 0 0 0-1.5 14.3 295.8 295.8 0 0 1-2.2 26.8l-.2 .4h-7.3M94.9 182.4h-5.7a15.7 15.7 0 0 0-1.1 6.1l-.5 6.7a356.2 356.2 0 0 1-2.1 27.7l-.5 1.2-.7-.3M95.5 187.9l-1.9 28.4"/>
<path d="M95.9 190.7l-1.6 24.9 .8-12.5M120.8 188.3l-.8 11.2M121.5 187.3l-.9 13.2M124.6 181.7h5.1M130.6 181.7l-.4-.4-.4 .2a30.6 30.6 0 0 0-1.1 8.5l-.5 5.9a309.4 309.4 0 0 1-2.1 26.6l-.1 .3M137.7 181.7h-7.2a15.7 15.7 0 0 0-1 6.1l-1.8 26.1a38.8 38.8 0 0 1-1.1 9.2l-.5 .3M138.6 181.7l-.4-.4-.4 .2a30.6 30.6 0 0 0-1.1 8.5l-.5 5.9a295.8 295.8 0 0 1-2.2 26.7l-.2 .4h-7.2M140.8 181.7h-2.3a15.7 15.7 0 0 0-1 6.1l-.5 6.6a415.2 415.2 0 0 1-2.1 27.8l-.3 .9a.52 .52 0 0 1-.9-.1M140.8 194h6.7v16.7h-6.7zM140.8 194v-13h6.7v13M233.2 190.7h-6.2v12.5h6.2M235.7 187.4a15.5 15.5 0 0 0 .7 19.8"/>
<path d="M236.2 186.2l-1.4 1.8-1.5 2.7M239.6 186.3l-.1 .1M256.4 186.4l.1 .1M258 185.7a15 15 0 0 1 .2 22.3M259.2 185.5a16 16 0 0 1 .6 22.2M259.8 187.2l1.9 3 1 2.8 .5-.1-.6-2-1-1.8M263 192.9a15.5 15.5 0 0 1-2.7 13.5M63.4 211.4h6.7v13.1h-6.7zM140.8 210.7h6.7v13h-6.7zM140.8 210.7h.1M147.5 210.7h.1M233.3 203.2a16 16 0 0 0 3.5 5.1"/>
<path d="M235.1 204.6a24.7 24.7 0 0 1 2.9 12.7M239.5 207.4l.1 .1M256.5 207.4l-.1 .1M261.4 203.5a39.8 39.8 0 0 0-3.4 17.3M63.4 223.3l-23.3 15.9-.5 .5-.1 .6M85.2 223.8h6.4M134.6 223h6.2M147.5 222.6l26.7 21.4M215.2 227.2a2.51 2.51 0 0 0 2.5 2.5h60.6M217.7 226.4h.5l.4 .5-.4 .5h-.5l-.3-.5zM277.5 226.6l.5-.2 .5 .2v.7l-.5 .2-.5-.2zM280.7 227.2a2.51 2.51 0 0 1-2.5 2.5"/>
<path d="M29.3 242.1l-.2 .2v1.6l.2 .2M29.3 242.1v2M29.3 244.1h5.6M29.3 242.1h5.6M35.2 241l-.1 .5a1.56 1.56 0 0 1 0 1.6 1.63 1.63 0 0 1 0 1.6l.1 .5M35.2 241l-.3 .6v3l.3 .6M35.2 245.2h.9M35.2 244.1h.9M35.2 242h.9M35.2 241h.9M36.1 241v4.2M36.1 241l.3 .6"/>
<path d="M36.4 244.6l-.3 .6M36.8 240.8h-.4v4.6h.4M39.4 240.8h.4v4.6h-.4M39.8 241.2h.1a.98 .98 0 0 1 1 1M40.9 244a.99 .99 0 0 1-1.1 1M40.9 242.2v1.8"/>
<circle cx="218" cy="167" r="1.75"/>
<circle cx="218" cy="167" r="1.43"/>
<circle cx="278" cy="167" r="1.75"/>
<circle cx="278" cy="167" r="1.43"/>
<circle cx="218" cy="227" r="1.43"/>
<circle cx="218" cy="227" r="1.75"/>
<circle cx="278" cy="227" r="1.75"/>
<circle cx="278" cy="227" r="1.43"/>
</g>
<!-- layer: Break Line (ISO) -->
<path d="M94.9 182.4l.3 3.1a183.8 183.8 0 0 0 3.1 17.1l.2 8.8-7 6.9 .1 5.5M124.6 181.7l-2.2 4.5-5.9 7.3 5.2 8.9 .1 8 2.9 7.5 1.4 5.5" fill="none" stroke="#000" stroke-width=".27"/>
<!-- layer: Symbol (ISO) -->
<g fill="none" stroke="#000" stroke-width=".27">
<path d="M153.6 108.3l1.8 1.8-.8 .5zM153.6 108.3l7.9 12.2M22.8 157.5l12.4 3.8M31.4 153.9l5.4 5.5M34.7 158l.7-.7 1.4 2.1zM40.1 158.2l.9 .3-1.2 2.3zM42 153.9l-2.2 6.9M42.2 159.5l.7 .8-2.3 1.2zM48.8 154.6l-8.2 6.9M174.4 158.2l.9 .2-1.1 2.3zM177.9 148.3l-3.7 12.4M230.3 151.6l11.6 16.2"/>
<path d="M33 160.1l2.2 1.2-2.5-.3zM67.3 179.3l.9 .4-1.4 2.1zM70.7 172.5l-3.9 9.3M148 178.5l.9 .4-1.4 2.1zM150.9 172.7l-3.4 8.3M240 166l.9-.6 1 2.4zM300.1 217.1v-4.5h109.9v4.5M300.1 217.1h109.9v4.4M300.1 217.1v39.9h109.9v-35.5M311.1 217.1v39.9M322.8 217.1v39.9M300.1 221.5h109.9"/>
<path d="M300.1 225.9h109.9M300.1 230.4h109.9M300.1 234.8h109.9M300.1 239.3h109.9M39.4 246.7l2.5 .9-.5 .9zM39.4 246.7l16.9 9.7h2.4M300.1 243.7h109.9M300.1 248.1h109.9M300.1 252.6h109.9"/>
<circle cx="163.2" cy="123" r="3"/>
<circle cx="19.9" cy="156.6" r="3"/>
<circle cx="29.3" cy="151.8" r="3"/>
<circle cx="42.9" cy="151" r="3"/>
<circle cx="51" cy="152.7" r="3"/>
<circle cx="178.8" cy="145.4" r="3"/>
<circle cx="228.5" cy="149.2" r="3"/>
<circle cx="71.9" cy="169.7" r="3"/>
<circle cx="152" cy="169.9" r="3"/>
</g>
<!-- layer: Section Line (ISO) -->
<g fill="none" stroke="#000" stroke-width=".27">
<path d="M16.1 98.9h10.8M21.5 98.9l.5 2.5h-1zM21.5 98.9v7.3M28.6 98.9h2.1M32.5 98.9h10.8M45 98.9h2.1M48.9 98.9h10.8M61.4 98.9h2.2M65.3 98.9h10.8M77.9 98.9h2M81.7 98.9h10.8M94.2 98.9h2.1"/>
<path d="M98.1 98.9h10.8M110.6 98.9h2.1M114.5 98.9h10.8M127 98.9h2.1M130.9 98.9h10.8M143.4 98.9h2.1M147.3 98.9h10.8M159.8 98.9h2.1M163.6 98.9h10.9M176.2 98.9h2.1M180.1 98.9h10.8M192.6 98.9h2.1"/>
<path d="M196.5 98.9h10.8M209 98.9h2.1M212.9 98.9h10.7M225.4 98.9h2.1M229.2 98.9h10.8M241.8 98.9h2.1M245.7 98.9h10.8M258.2 98.9h2.1M262.1 98.9h10.8M274.6 98.9h2.1M278.4 98.9h10.8M291 98.9h2.1"/>
<path d="M294.8 98.9h10.8M307.4 98.9h2.1M311.3 98.9h10.8M323.8 98.9h2.1M327.7 98.9h10.8M340.2 98.9h2.1M344 98.9h10.8M356.6 98.9h2.1M360.4 98.9h10.8M373 98.9h2.1M376.9 98.9h10.8M389.4 98.9h2.1"/>
<path d="M393.3 98.9h10.8M398.7 98.9l.5 2.5h-1.1zM398.7 98.9v7.3"/>
</g>
<path d="M21.5 98.9l.5 2.5h-1zM398.7 98.9l.5 2.5h-1.1z" fill="#000"/>
<!-- layer: Detail Boundary (ISO) -->
<g fill="none" stroke="#000" stroke-width=".27">
<circle cx="35.3" cy="98.6" r="24.9"/>
<circle cx="385.9" cy="98.9" r="24.6"/>
</g>
<!-- layer: Border (ISO) -->
<g fill="none" stroke="#000" stroke-width=".27">
<path d="M70 7.7v2.3M140 7.7v2.3M210 0v10l-2.9-4.9h5.8l-2.9 4.9 2.9-4.9M280 7.7v2.3M350 7.7v2.3M7.6 74.3h2.4M410 74.3h2.4M0 148.5h10l-5-2.8v5.7l5-2.9-5 2.9M420 148.5h-10l5-2.8v5.7l-5-2.9 5 2.9M7.6 222.8h2.4M410 222.8h2.4M10 287.1v-277.1h400v277.1h-400h400"/>
<path d="M70 287.1v2.3M140 287.1v2.3M212.9 292l-2.9-4.9 2.9 4.9h-5.8l2.9-4.9v9.9M280 287.1v2.3M350 287.1v2.3"/>
</g>
<!-- layer: Title (ISO) -->
<path d="M240 257h170v30.1h-170zM272 257v10.1M297 257v10.1M360 257v10.1M390 257v10.1M240 267.1h170M281.2 267.1v20M315 277h95M315 267.1v20M375 277v10.1M390 277v10.1" fill="none" stroke="#000" stroke-width=".27"/>
<!-- layer: Symbol (ISO) -->
<path d="M153.6 108.3l1.8 1.8-.8 .5zM34.7 158l.7-.7 1.4 2.1zM40.1 158.2l.9 .3-1.2 2.3zM42.2 159.5l.7 .8-2.3 1.2zM174.4 158.2l.9 .2-1.1 2.3zM33 160.1l2.2 1.2-2.5-.3zM67.3 179.3l.9 .4-1.4 2.1zM148 178.5l.9 .4-1.4 2.1zM240 166l.9-.6 1 2.4zM39.4 246.7l2.5 .9-.5 .9z" fill="#000"/>
<!-- layer: Dimension (ISO) -->
<path d="M215.2 156.7l2.5-.5v1zM215.2 156.7h65.5M215.2 153.5v13.2M278.3 156.2l2.4 .5-2.4 .5zM280.7 153.5v13.2M204.5 164.2h13.2M207.7 164.2l.5 2.5h-.9zM207.7 164.2v65.5M204.5 229.7h13.2M207.3 227.2h.9l-.5 2.5z" fill="none" stroke="#000" stroke-width=".27"/>
<path d="M215.2 156.7l2.5-.5v1zM278.3 156.2l2.4 .5-2.4 .5zM207.7 164.2l.5 2.5h-.9zM207.3 227.2h.9l-.5 2.5z" fill="#000"/>
<g font-size="2.7">
<text x="34.2" y="9.6">6</text>
<text x="104.3" y="9.6">5</text>
<text x="174.2" y="9.6">4</text>
<text x="244.2" y="9.6">3</text>
<text x="314.3" y="9.6">2</text>
<text x="384.2" y="9.6">1</text>
<text x="202.1" y="21.8">A-A ( 1 : 3 )</text>
<text x="7.7" y="38.1">D</text>
<text x="410.5" y="38.1">D</text>
<text x="48.6" y="73.3">B</text>
<text x="405.1" y="78.1">C</text>
<text x="7.7" y="112.4">C</text>
<text x="20.6" y="111.7">A</text>
<text x="397.8" y="111.7">A</text>
<text x="410.6" y="112.4">C</text>
<text x="162.4" y="124.1">2</text>
<text x="178" y="146.4">4</text>
<text x="28.6" y="152.8">1</text>
<text x="42.1" y="152.1">6</text>
<text x="50.3" y="153.7">7</text>
<text x="227.8" y="150.2">5</text>
<text x="242.8" y="154.7">131,00</text>
<text x="19.2" y="157.7">8</text>
<text x="57.8" y="159.1">B ( 2 : 3 )</text>
<text x="142.6" y="158.3">C ( 2 : 3 )</text>
<text x="71.1" y="170.7">3</text>
<text x="151.2" y="171">3</text>
<text x="7.8" y="186.7">B</text>
<text x="410.6" y="186.7">B</text>
<text x="205.7" y="201.1" transform="rotate(-90 205.7 201.1)">131,00</text>
<text x="347.9" y="215.9">PARTS LIST</text>
<text x="302.5" y="220.3">ITEM</text>
<text x="314.4" y="220.3">QTY</text>
<text x="359.7" y="220.3">FILE NAME</text>
<text x="304.9" y="224.7">1</text>
<text x="316.2" y="224.7">1</text>
<text x="323.7" y="224.8">3DP_PLA_Air_Purifier_60mm_Pipe_Mount.ipt</text>
<text x="304.9" y="229.2">2</text>
<text x="304.9" y="233.6">6</text>
<text x="316.2" y="229.2">1</text>
<text x="316.2" y="233.6">8</text>
<text x="323.7" y="229.2">COTS_GENERIC_60mm_PUR_Suction_Hose.ipt</text>
<text x="323.7" y="233.6">DIN 125-2 - A 3,2A.ipt</text>
<text x="304.9" y="238">3</text>
<text x="316.2" y="238">2</text>
<text x="323.7" y="238.1">COTS_GENERIC_60mm_Hose_Clamp.ipt</text>
<text x="304.9" y="242.5">4</text>
<text x="316.2" y="242.5">1</text>
<text x="323.7" y="242.6">3DP_PLA_Air_Funnel.ipt</text>
<text x="304.9" y="246.9">5</text>
<text x="304.9" y="251.4">7</text>
<text x="316.2" y="246.9">1</text>
<text x="316.2" y="251.4">4</text>
<text x="323.7" y="247">3DP_PLA_Air_Funnel_Grid.ipt</text>
<text x="323.7" y="251.4">ISO 7380-1 - M3 x 16.ipt</text>
<text x="59.5" y="257.4">COMPATIBLE WITH XIAOMI SMART AIR PURIFIER 4 LITE</text>
<text x="304.9" y="255.8">8</text>
<text x="316.2" y="255.8">4</text>
<text x="323.7" y="255.8">DIN 934 - M3 x 0,5.ipt</text>
<text x="7.7" y="260.9">A</text>
<text x="241" y="260.1">Designed by:</text>
<text x="273" y="260.1">Sheet size:</text>
<text x="298.4" y="260">Project Name:</text>
<text x="361" y="260">Date:</text>
<text x="391.3" y="260.5">All dimensions</text>
<text x="391.3" y="263.8">in [mm]</text>
<text x="410.6" y="260.9">A</text>
<text x="241" y="265.5">Andrzej Laczewski</text>
<text x="273" y="266">A3</text>
<text x="298.4" y="265.7">SOLDERING FUME EXTRACTION SYSTEM</text>
<text x="361" y="266">12.10.2024</text>
<text x="315.7" y="270.1">Part Name:</text>
<text x="315.7" y="273.4">ASSEMBLY_Main.idw</text>
<text x="315.7" y="280.3">Material:</text>
<text x="377.5" y="280">Revision</text>
<text x="396.6" y="280.1">Sheet</text>
<text x="287.8" y="284.9">CC BY-NC-SA 4.0</text>
<text x="315.7" y="284.6">-</text>
<text x="381.4" y="284.6">1</text>
<text x="396.7" y="284.3">1 / 1</text>
<text x="34.2" y="289.4">6</text>
<text x="104.3" y="289.4">5</text>
<text x="174.2" y="289.4">4</text>
<text x="244.2" y="289.4">3</text>
<text x="314.3" y="289.4">2</text>
<text x="384.2" y="289.4">1</text>
</g>
</svg>
